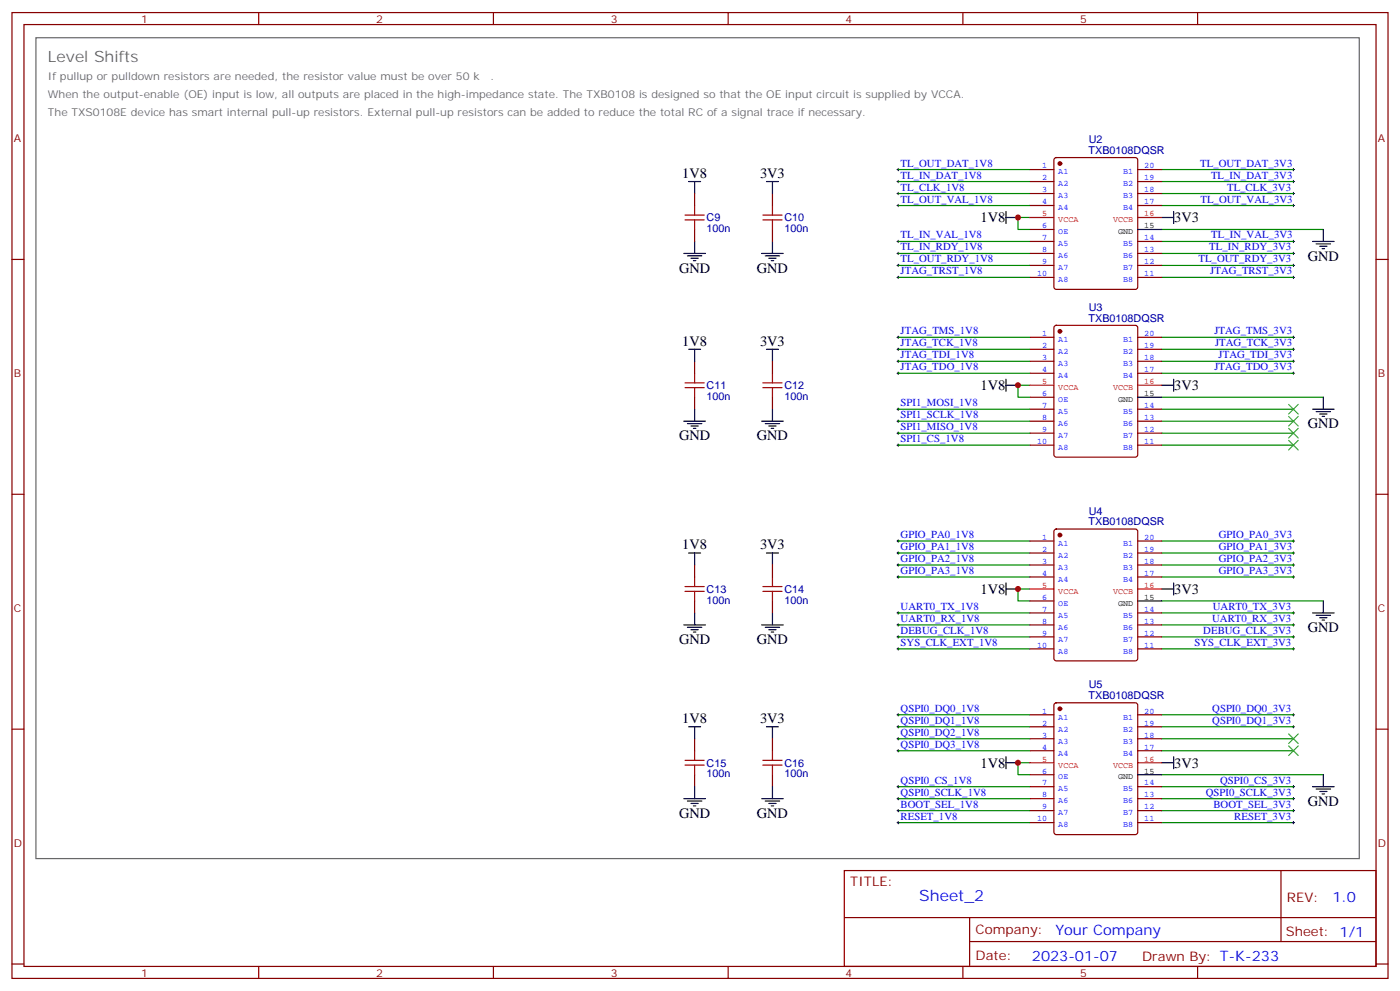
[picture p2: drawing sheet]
<svg xmlns="http://www.w3.org/2000/svg" width="412mm" height="292mm" viewBox="0 0 412 292" stroke-linecap="round" stroke-linejoin="round" font-family="sans-serif">
<g fill="none" stroke="#870000" stroke-width=".35">
<path d="M3.5 3.7h405.4v284.3h-405.4zM7.1 7.2h398.2v277.3h-398.2zM76.2 3.7v3.5M145.3 3.7v3.5M214.5 3.7v3.5M283.6 3.7v3.5M352.8 3.7v3.5M204.6 57v3.5M227.5 57v3.5M3.5 76.4h3.6M204.6 67.6v3.5M227.5 67.6v3.5"/>
<path d="M405.3 76.4h3.6M204.6 106.4v3.5M204.6 116.9v3.6M227.5 106.4v3.5M227.5 116.9v3.6M3.5 145.5h3.6M405.3 145.5h3.6M204.6 166.3v3.6M204.6 176.9v3.5M227.5 166.3v3.6M227.5 176.9v3.5M3.5 214.7h3.6"/>
<path d="M204.6 217.5v3.5M227.5 217.5v3.5M405.3 214.7h3.6M204.6 228.1v3.5M227.5 228.1v3.5M248.7 256.3h156.6v28.2h-156.6zM377.3 256.3v20.9M248.7 270.1h156.5M285.6 277.2h119.6M285.6 270.1v14.2M3.5 283.8h3.6M76.2 284.5v3.5"/>
<path d="M145.3 284.5v3.5M214.5 284.5v3.5M283.6 284.5v3.5M352.8 284.5v3.5M405.3 283.8h3.6"/>
</g>
<g fill="none" stroke="#008700" stroke-width=".35">
<path d="M264.6 57h38.8M264.6 53.4h38.8M264.6 49.9h38.8M342.2 57h38.8M342.2 53.4h38.8M342.2 49.9h38.8M264.6 78.1h38.8M264.6 74.6h38.8M264.6 71.1h38.8M264.6 60.5h38.8M303.4 64h-3.5v3.6h3.5M342.2 67.6h47.6"/>
<path d="M342.2 78.1h38.8M342.2 74.6h38.8M342.2 71.1h38.8M342.2 60.5h38.8M264.6 81.7h38.8M264.6 99.3h38.8M342.2 81.7h38.8M342.2 99.3h38.8M264.6 102.8h38.8M264.6 109.9h38.8M264.6 106.4h38.8M303.4 113.4h-3.5v3.5h3.5"/>
<path d="M342.2 116.9h47.6M342.2 102.8h38.8M342.2 109.9h38.8M342.2 106.4h38.8M264.6 124h38.8M264.6 120.5h38.8M264.6 131.1h38.8M264.6 127.5h38.8M342.2 124h38.8M342.2 120.5h38.8M342.2 131.1h38.8M342.2 127.5h38.8"/>
<path d="M264.6 159.3h38.8M342.2 159.3h38.8M264.6 166.3h38.8M264.6 169.9h38.8M264.6 162.8h38.8M303.4 173.4h-3.5v3.5h3.5M342.2 176.9h47.6M342.2 166.3h38.8M342.2 169.9h38.8M342.2 162.8h38.8M264.6 187.5h38.8M264.6 191h38.8"/>
<path d="M264.6 180.4h38.8M264.6 184h38.8M342.2 187.5h38.8M342.2 191h38.8M342.2 180.4h38.8M342.2 184h38.8M264.6 214h38.8M264.6 210.4h38.8M264.6 217.5h38.8M342.2 214h38.8M342.2 210.4h38.8M342.2 217.5h38.8"/>
<path d="M264.6 235.1h38.8M264.6 231.6h38.8M264.6 238.7h38.8M264.6 221h38.8M303.4 224.5h-3.5v3.6h3.5M342.2 228.1h47.6M342.2 235.1h38.8M342.2 231.6h38.8M342.2 238.7h38.8M342.2 221h38.8M264.6 242.2h38.8M342.2 242.2h38.8"/>
</g>
<path d="M10.6 11.1h389.8v241.7h-389.8z" fill="none" stroke="#666" stroke-width=".35"/>
<g fill="none" stroke="#000" stroke-width=".35">
<path d="M202.8 53.4h3.6M204.6 53.4v3.6M225.8 53.4h3.5M227.5 53.4v3.6M201.4 74.6h6.4M202.5 75.3h4.2M203.6 76h2.1M204.3 76.7h.7M204.6 71.1v3.5M224.4 74.6h6.3M225.4 75.3h4.3M226.5 76h2.1"/>
<path d="M227.2 76.7h.7M227.5 71.1v3.5M296.3 62.3v3.5M296.3 64h3.6M342.2 64h3.5M345.7 62.3v3.5M386.6 71.1h6.4M387.7 71.8h4.2M388.8 72.5h2.1M389.5 73.2h.7M389.8 67.6v3.5M202.8 102.8h3.6"/>
<path d="M204.6 102.8v3.6M225.8 102.8h3.5M227.5 102.8v3.6M296.3 111.7v3.5M296.3 113.4h3.6M342.2 113.4h3.5M345.7 111.7v3.5M389.8 116.9v3.6M201.4 124h6.4M202.5 124.7h4.2M203.6 125.4h2.1M204.3 126.1h.7"/>
<path d="M204.6 120.5v3.5M224.4 124h6.3M225.4 124.7h4.3M226.5 125.4h2.1M227.2 126.1h.7M227.5 120.5v3.5M386.6 120.5h6.4M387.7 121.2h4.2M388.8 121.9h2.1M389.5 122.6h.7M202.8 162.8h3.6M204.6 162.8v3.5"/>
<path d="M225.8 162.8h3.5M227.5 162.8v3.5M296.3 171.6v3.6M296.3 173.4h3.6M342.2 173.4h3.5M345.7 171.6v3.6M389.8 176.9v3.5M201.4 184h6.4M202.5 184.7h4.2M203.6 185.4h2.1M204.3 186.1h.7M204.6 180.4v3.6"/>
<path d="M224.4 184h6.3M225.4 184.7h4.3M226.5 185.4h2.1M227.2 186.1h.7M227.5 180.4v3.6M386.6 180.4h6.4M387.7 181.2h4.2M388.8 181.9h2.1M389.5 182.6h.7M202.8 214h3.6M204.6 214v3.5M225.8 214h3.5"/>
<path d="M227.5 214v3.5M201.4 235.1h6.4M202.5 235.8h4.2M203.6 236.5h2.1M204.3 237.2h.7M204.6 231.6v3.5M224.4 235.1h6.3M225.4 235.8h4.3M226.5 236.5h2.1M227.2 237.2h.7M227.5 231.6v3.5M296.3 224.5h3.6"/>
<path d="M296.3 222.8v3.5M342.2 224.5h3.5M345.7 222.8v3.5M386.6 231.6h6.4M387.7 232.3h4.2M388.8 233h2.1M389.5 233.7h.7M389.8 228.1v3.5"/>
</g>
<g fill="none" stroke="#a10000" stroke-width=".35">
<path d="M201.8 64.7h5.6M201.8 63.3h5.6M204.6 60.5v2.8M204.6 64.7v2.9M224.7 64.7h5.7M224.7 63.3h5.7M227.5 60.5v2.8M227.5 64.7v2.9M201.8 114.1h5.6M201.8 112.7h5.6M204.6 109.9v2.8M204.6 114.1v2.8"/>
<path d="M224.7 114.1h5.7M224.7 112.7h5.7M227.5 109.9v2.8M227.5 114.1v2.8M201.8 174.1h5.6M201.8 172.7h5.6M204.6 169.9v2.8M204.6 174.1v2.8M224.7 174.1h5.7M224.7 172.7h5.7M227.5 169.9v2.8M227.5 174.1v2.8"/>
<path d="M201.8 225.2h5.6M201.8 223.8h5.6M204.6 221v2.8M204.6 225.2v2.9M224.7 225.2h5.7M224.7 223.8h5.7M227.5 221v2.8M227.5 225.2v2.9"/>
</g>
<g fill="none" stroke="#000" stroke-width=".29">
<path d="M264.2 49.9h.7M264.2 53.4h.7M264.2 57h.7M264.6 49.6v.7M264.6 53.1v.7M264.6 56.6v.7M380.6 49.9h.8M380.6 53.4h.8M380.6 57h.8M381 49.6v.7M381 53.1v.7M381 56.6v.7"/>
<path d="M264.2 60.5h.7M264.2 71.1h.7M264.2 74.6h.7M264.2 78.1h.7M264.6 60.1v.8M264.6 70.7v.7M264.6 74.3v.7M264.6 77.8v.7M380.6 60.5h.8M380.6 71.1h.8M380.6 74.6h.8M380.6 78.1h.8"/>
<path d="M381 60.1v.8M381 70.7v.7M381 74.3v.7M381 77.8v.7M264.2 99.3h.7M264.2 81.7h.7M264.6 81.3v.7M264.6 99v.7M380.6 99.3h.8M380.6 81.7h.8M381 81.3v.7M381 99v.7"/>
<path d="M264.2 102.8h.7M264.2 106.4h.7M264.2 109.9h.7M264.6 102.5v.7M264.6 106v.7M264.6 109.5v.7M380.6 102.8h.8M380.6 106.4h.8M380.6 109.9h.8M381 102.5v.7M381 106v.7M381 109.5v.7"/>
<path d="M264.2 120.5h.7M264.2 124h.7M264.2 127.5h.7M264.2 131.1h.7M264.6 120.1v.7M264.6 123.6v.8M264.6 127.2v.7M264.6 130.7v.7M264.2 159.3h.7M264.6 158.9v.7M380.6 159.3h.8M381 158.9v.7"/>
<path d="M264.2 169.9h.7M264.2 166.3h.7M264.2 162.8h.7M264.6 162.5v.7M264.6 166v.7M264.6 169.5v.7M380.6 169.9h.8M380.6 166.3h.8M380.6 162.8h.8M381 162.5v.7M381 166v.7M381 169.5v.7"/>
<path d="M264.2 184h.7M264.2 180.4h.7M264.2 191h.7M264.2 187.5h.7M264.6 180.1v.7M264.6 183.6v.7M264.6 187.1v.8M264.6 190.7v.7M380.6 184h.8M380.6 180.4h.8M380.6 191h.8M380.6 187.5h.8"/>
<path d="M381 180.1v.7M381 183.6v.7M381 187.1v.8M381 190.7v.7M264.2 210.4h.7M264.2 214h.7M264.2 217.5h.7M264.6 210.1v.7M264.6 213.6v.7M264.6 217.1v.7M380.6 210.4h.8M380.6 214h.8"/>
<path d="M381 210.1v.7M381 213.6v.7M264.2 231.6h.7M264.2 235.1h.7M264.2 221h.7M264.2 238.7h.7M264.6 220.7v.7M264.6 231.2v.8M264.6 234.8v.7M264.6 238.3v.7M380.6 231.6h.8M380.6 235.1h.8"/>
<path d="M380.6 238.7h.8M381 231.2v.8M381 234.8v.7M381 238.3v.7M264.2 242.2h.7M264.6 241.8v.7M380.6 242.2h.8M381 241.8v.7"/>
</g>
<path d="M379.6 119.1l2.8 2.8M382.4 119.1l-2.8 2.8M379.6 122.6l2.8 2.8M379.6 126.1l2.8 2.8M379.6 129.6l2.8 2.9M382.4 122.6l-2.8 2.8M382.4 126.1l-2.8 2.8M382.4 129.6l-2.8 2.9M379.6 216.1l2.8 2.8M379.6 219.6l2.8 2.8M382.4 216.1l-2.8 2.8M382.4 219.6l-2.8 2.8" fill="none" stroke="#3c3" stroke-width=".35"/>
<g fill="#c00">
<circle cx="299.9" cy="224.5" r=".88"/>
<circle cx="299.9" cy="173.4" r=".88"/>
<circle cx="299.9" cy="113.4" r=".88"/>
<circle cx="299.9" cy="64" r=".88"/>
</g>
<g fill="none" stroke="#870000" stroke-width=".35">
<path d="M303.4 57h7M303.4 53.4h7M303.4 49.9h7M310.7 46.6l.4-.2h23.3l.7 .4v37.7l-.4 .6-23.6 .1-.6-.5-.1-37.6zM335.1 57h7.1M335.1 53.4h7.1M335.1 49.9h7.1M303.4 78.1h7M303.4 74.6h7M303.4 71.1h7M303.4 67.6h7M303.4 60.5h7"/>
<path d="M335.1 78.1h7.1M335.1 74.6h7.1M335.1 71.1h7.1M335.1 60.5h7.1M303.4 81.7h7M303.4 99.3h7M310.7 96l.4-.2h23.3l.7 .4v37.7l-.4 .6-23.6 .1-.6-.5-.1-37.6zM335.1 81.7h7.1M335.1 99.3h7.1M303.4 116.9h7M303.4 109.9h7M303.4 106.4h7"/>
<path d="M303.4 102.8h7M335.1 109.9h7.1M335.1 106.4h7.1M335.1 102.8h7.1M303.4 131.1h7M303.4 127.5h7M303.4 124h7M303.4 120.5h7M335.1 131.1h7.1M335.1 127.5h7.1M335.1 124h7.1M335.1 120.5h7.1"/>
<path d="M303.4 159.3h7M310.7 156l.4-.2h23.3l.7 .4v37.7l-.4 .6-23.6 .1-.6-.5-.1-37.6zM335.1 159.3h7.1M303.4 176.9h7M303.4 169.9h7M303.4 166.3h7M303.4 162.8h7M335.1 169.9h7.1M335.1 166.3h7.1M335.1 162.8h7.1M303.4 191h7M303.4 187.5h7"/>
<path d="M303.4 184h7M303.4 180.4h7M335.1 191h7.1M335.1 187.5h7.1M335.1 184h7.1M335.1 180.4h7.1M303.4 217.5h7M303.4 214h7M303.4 210.4h7M310.7 207.1l.4-.2h23.3l.7 .4v37.7l-.4 .7h-23.6l-.6-.5-.1-37.6zM335.1 217.5h7.1M335.1 214h7.1"/>
<path d="M335.1 210.4h7.1M303.4 238.7h7M303.4 235.1h7M303.4 231.6h7M303.4 228.1h7M303.4 221h7M335.1 238.7h7.1M335.1 235.1h7.1M335.1 231.6h7.1M335.1 221h7.1M303.4 242.2h7M335.1 242.2h7.1"/>
</g>
<g fill="#870000" stroke="#870000" stroke-width=".35">
<circle cx="312.2" cy="48.2" r=".53"/>
<circle cx="312.2" cy="97.5" r=".53"/>
<circle cx="312.2" cy="157.5" r=".53"/>
<circle cx="312.2" cy="208.7" r=".53"/>
</g>
<path d="M303.4 64h7M335.1 64h7.1M303.4 113.4h7M335.1 113.4h7.1M303.4 173.4h7M335.1 173.4h7.1M303.4 224.5h7M335.1 224.5h7.1" fill="none" stroke="#f00" stroke-width=".35"/>
<path d="M335.1 67.6h7.1M335.1 116.9h7.1M335.1 176.9h7.1M335.1 228.1h7.1" fill="none" stroke="#000" stroke-width=".35"/>
<text font-size="4.6" fill="#666" x="14.1" y="18.2">Level Shifts</text>
<text font-size="4.6" fill="#00f" x="270.8" y="265.3">Sheet_2</text>
<g font-size="4.2">
<text x="201" y="52.3">1V8</text>
<text x="223.9" y="52.3">3V3</text>
<text x="288.9" y="65.5">1V8</text>
<text x="345.9" y="65.5">3V3</text>
<text x="385.2" y="76.7">GND</text>
<text x="200" y="80.3">GND</text>
<text x="223" y="80.3">GND</text>
<text x="201" y="101.7">1V8</text>
<text x="223.9" y="101.7">3V3</text>
<text x="288.9" y="114.9">1V8</text>
<text x="345.9" y="114.9">3V3</text>
<text x="200" y="129.6">GND</text>
<text x="223" y="129.6">GND</text>
<text x="385.2" y="126.1">GND</text>
<text x="201" y="161.7">1V8</text>
<text x="223.9" y="161.7">3V3</text>
<text x="288.9" y="174.8">1V8</text>
<text x="345.9" y="174.8">3V3</text>
<text x="200" y="189.6">GND</text>
<text x="223" y="189.6">GND</text>
<text x="385.2" y="186.1">GND</text>
<text x="201" y="212.9">1V8</text>
<text x="223.9" y="212.9">3V3</text>
<text x="288.9" y="226">1V8</text>
<text x="345.9" y="226">3V3</text>
<text x="385.2" y="237.2">GND</text>
<text x="200" y="240.8">GND</text>
<text x="223" y="240.8">GND</text>
</g>
<g font-size="4.2" fill="#00f">
<text x="392.5" y="265.6">1.0</text>
<text x="310.9" y="275.1">Your Company</text>
<text x="304" y="282.9">2023-01-07</text>
</g>
<g font-size="3.9" fill="#800">
<text x="250.5" y="260.9">TITLE:</text>
<text x="379.1" y="265.6">REV:</text>
<text x="287.4" y="275.1">Company:</text>
<text x="378.7" y="275.7">Sheet: 1/1</text>
<text x="287.4" y="282.8">Date:</text>
<text x="336.4" y="282.8">Drawn By: T-K-233</text>
</g>
<g font-size="3.2" fill="#800">
<text x="41.6" y="6.7">1</text>
<text x="110.8" y="6.7">2</text>
<text x="179.9" y="6.7">3</text>
<text x="249.1" y="6.7">4</text>
<text x="318.2" y="6.7">5</text>
<text x="4.1" y="41.8">A</text>
<text x="405.9" y="41.8">A</text>
<text x="4.1" y="110.9">B</text>
<text x="405.9" y="110.9">B</text>
<text x="4.1" y="180.1">C</text>
<text x="405.9" y="180.1">C</text>
<text x="4.1" y="249.2">D</text>
<text x="405.9" y="249.2">D</text>
<text x="41.6" y="287.5">1</text>
<text x="110.8" y="287.5">2</text>
<text x="179.9" y="287.5">3</text>
<text x="249.1" y="287.5">4</text>
<text x="318.2" y="287.5">5</text>
</g>
<g font-size="3.2" fill="#666">
<text x="14.1" y="23.5">If pullup or pulldown resistors are needed, the resistor value must be over 50 k</text>
<text x="144.5" y="23.5">.</text>
<text x="14.1" y="28.8">When the output-enable (OE) input is low, all outputs are placed in the high-impedance state. The TXB0108 is designed so that the OE input circuit is supplied by VCCA.</text>
<text x="14.1" y="34">The TXS0108E device has smart internal pull-up resistors. External pull-up resistors can be added to reduce the total RC of a signal trace if necessary.</text>
</g>
<g font-size="3.2" fill="#000080">
<text x="320.7" y="45.3">TXB0108DQSR</text>
<text x="320.7" y="42.2">U2</text>
<text x="208.1" y="65.2">C9</text>
<text x="231.1" y="65.2">C10</text>
<text x="208.1" y="68.3">100n</text>
<text x="231.1" y="68.3">100n</text>
<text x="320.7" y="94.7">TXB0108DQSR</text>
<text x="320.7" y="91.5">U3</text>
<text x="208.1" y="117.7">100n</text>
<text x="208.1" y="114.6">C11</text>
<text x="231.1" y="117.7">100n</text>
<text x="231.1" y="114.6">C12</text>
<text x="320.7" y="154.7">TXB0108DQSR</text>
<text x="320.7" y="151.5">U4</text>
<text x="208.1" y="177.7">100n</text>
<text x="208.1" y="174.6">C13</text>
<text x="231.1" y="177.7">100n</text>
<text x="231.1" y="174.6">C14</text>
<text x="320.7" y="202.7">U5</text>
<text x="320.7" y="205.8">TXB0108DQSR</text>
<text x="208.1" y="225.7">C15</text>
<text x="231.1" y="225.7">C16</text>
<text x="208.1" y="228.8">100n</text>
<text x="231.1" y="228.8">100n</text>
</g>
<g font-size="3.2" fill="#00f">
<text x="265.3" y="52.6">TL_IN_DAT_1V8</text>
<text x="265.3" y="49">TL_OUT_DAT_1V8</text>
<text x="353.6" y="49">TL_OUT_DAT_3V3</text>
<text x="356.7" y="52.6">TL_IN_DAT_3V3</text>
<text x="265.3" y="56.1">TL_CLK_1V8</text>
<text x="265.3" y="59.6">TL_OUT_VAL_1V8</text>
<text x="353.6" y="59.6">TL_OUT_VAL_3V3</text>
<text x="361.5" y="56.1">TL_CLK_3V3</text>
<text x="265.3" y="70.2">TL_IN_VAL_1V8</text>
<text x="356.8" y="70.2">TL_IN_VAL_3V3</text>
<text x="265.3" y="77.3">TL_OUT_RDY_1V8</text>
<text x="265.3" y="73.7">TL_IN_RDY_1V8</text>
<text x="353" y="77.3">TL_OUT_RDY_3V3</text>
<text x="356.2" y="73.7">TL_IN_RDY_3V3</text>
<text x="265.3" y="80.8">JTAG_TRST_1V8</text>
<text x="356.5" y="80.8">JTAG_TRST_3V3</text>
<text x="265.3" y="101.9">JTAG_TCK_1V8</text>
<text x="265.3" y="98.4">JTAG_TMS_1V8</text>
<text x="357.7" y="98.4">JTAG_TMS_3V3</text>
<text x="357.9" y="101.9">JTAG_TCK_3V3</text>
<text x="265.3" y="105.5">JTAG_TDI_1V8</text>
<text x="359" y="105.5">JTAG_TDI_3V3</text>
<text x="265.3" y="109">JTAG_TDO_1V8</text>
<text x="357.7" y="109">JTAG_TDO_3V3</text>
<text x="265.3" y="119.6">SPI1_MOSI_1V8</text>
<text x="265.3" y="123.1">SPI1_SCLK_1V8</text>
<text x="265.3" y="126.7">SPI1_MISO_1V8</text>
<text x="265.3" y="130.2">SPI1_CS_1V8</text>
<text x="265.3" y="158.4">GPIO_PA0_1V8</text>
<text x="265.3" y="161.9">GPIO_PA1_1V8</text>
<text x="359" y="161.9">GPIO_PA1_3V3</text>
<text x="359" y="158.4">GPIO_PA0_3V3</text>
<text x="265.3" y="165.5">GPIO_PA2_1V8</text>
<text x="359" y="165.5">GPIO_PA2_3V3</text>
<text x="265.3" y="169">GPIO_PA3_1V8</text>
<text x="359" y="169">GPIO_PA3_3V3</text>
<text x="265.3" y="179.6">UART0_TX_1V8</text>
<text x="357.2" y="179.6">UART0_TX_3V3</text>
<text x="265.3" y="183.1">UART0_RX_1V8</text>
<text x="357.1" y="183.1">UART0_RX_3V3</text>
<text x="265.3" y="186.6">DEBUG_CLK_1V8</text>
<text x="265.3" y="190.1">SYS_CLK_EXT_1V8</text>
<text x="351.8" y="190.1">SYS_CLK_EXT_3V3</text>
<text x="354.5" y="186.6">DEBUG_CLK_3V3</text>
<text x="265.3" y="209.6">QSPI0_DQ0_1V8</text>
<text x="357.1" y="209.6">QSPI0_DQ0_3V3</text>
<text x="265.3" y="213.1">QSPI0_DQ1_1V8</text>
<text x="357.1" y="213.1">QSPI0_DQ1_3V3</text>
<text x="265.3" y="216.6">QSPI0_DQ2_1V8</text>
<text x="265.3" y="220.1">QSPI0_DQ3_1V8</text>
<text x="265.3" y="230.7">QSPI0_CS_1V8</text>
<text x="359.4" y="230.7">QSPI0_CS_3V3</text>
<text x="265.3" y="237.8">BOOT_SEL_1V8</text>
<text x="265.3" y="234.2">QSPI0_SCLK_1V8</text>
<text x="355.2" y="234.2">QSPI0_SCLK_3V3</text>
<text x="357.4" y="237.8">BOOT_SEL_3V3</text>
<text x="265.3" y="241.3">RESET_1V8</text>
<text x="363.6" y="241.3">RESET_3V3</text>
</g>
<g font-size="2.5" fill="#00f">
<text x="307" y="53.1">2</text>
<text x="307" y="49.6">1</text>
<text x="311.7" y="51.3">A1</text>
<text x="330.9" y="51.3">B1</text>
<text x="337.1" y="49.6">20</text>
<text x="337.1" y="53.1">19</text>
<text x="307" y="56.6">3</text>
<text x="311.7" y="58.4">A3</text>
<text x="311.7" y="54.9">A2</text>
<text x="330.9" y="54.9">B2</text>
<text x="330.9" y="58.4">B3</text>
<text x="337.1" y="56.6">18</text>
<text x="307" y="60.1">4</text>
<text x="311.7" y="61.9">A4</text>
<text x="330.9" y="61.9">B4</text>
<text x="337.1" y="60.1">17</text>
<text x="307" y="70.7">7</text>
<text x="307" y="67.2">6</text>
<text x="311.7" y="69">OE</text>
<text x="337.1" y="70.7">14</text>
<text x="307" y="77.8">9</text>
<text x="307" y="74.3">8</text>
<text x="311.7" y="76">A6</text>
<text x="311.7" y="72.5">A5</text>
<text x="330.9" y="72.5">B5</text>
<text x="330.9" y="76">B6</text>
<text x="337.1" y="74.3">13</text>
<text x="337.1" y="77.8">12</text>
<text x="305.5" y="81.3">10</text>
<text x="311.7" y="83.1">A8</text>
<text x="311.7" y="79.6">A7</text>
<text x="330.9" y="79.6">B7</text>
<text x="330.9" y="83.1">B8</text>
<text x="337.1" y="81.3">11</text>
<text x="307" y="99">1</text>
<text x="311.7" y="100.7">A1</text>
<text x="330.9" y="100.7">B1</text>
<text x="337.1" y="99">20</text>
<text x="307" y="106">3</text>
<text x="307" y="102.5">2</text>
<text x="311.7" y="107.8">A3</text>
<text x="311.7" y="104.2">A2</text>
<text x="330.9" y="104.2">B2</text>
<text x="330.9" y="107.8">B3</text>
<text x="337.1" y="102.5">19</text>
<text x="337.1" y="106">18</text>
<text x="307" y="109.5">4</text>
<text x="311.7" y="111.3">A4</text>
<text x="330.9" y="111.3">B4</text>
<text x="337.1" y="109.5">17</text>
<text x="307" y="116.6">6</text>
<text x="311.7" y="118.4">OE</text>
<text x="307" y="123.6">8</text>
<text x="307" y="120.1">7</text>
<text x="311.7" y="125.4">A6</text>
<text x="311.7" y="121.9">A5</text>
<text x="330.9" y="121.9">B5</text>
<text x="330.9" y="125.4">B6</text>
<text x="337.1" y="120.1">14</text>
<text x="337.1" y="123.6">13</text>
<text x="305.5" y="130.7">10</text>
<text x="307" y="127.2">9</text>
<text x="311.7" y="128.9">A7</text>
<text x="330.9" y="128.9">B7</text>
<text x="337.1" y="127.2">12</text>
<text x="337.1" y="130.7">11</text>
<text x="311.7" y="132.5">A8</text>
<text x="330.9" y="132.5">B8</text>
<text x="307" y="158.9">1</text>
<text x="311.7" y="160.7">A1</text>
<text x="330.9" y="160.7">B1</text>
<text x="337.1" y="158.9">20</text>
<text x="307" y="166">3</text>
<text x="307" y="162.5">2</text>
<text x="311.7" y="167.7">A3</text>
<text x="311.7" y="164.2">A2</text>
<text x="330.9" y="164.2">B2</text>
<text x="330.9" y="167.7">B3</text>
<text x="337.1" y="162.5">19</text>
<text x="337.1" y="166">18</text>
<text x="307" y="169.5">4</text>
<text x="311.7" y="171.3">A4</text>
<text x="330.9" y="171.3">B4</text>
<text x="337.1" y="169.5">17</text>
<text x="307" y="176.6">6</text>
<text x="311.7" y="178.3">OE</text>
<text x="307" y="183.6">8</text>
<text x="307" y="180.1">7</text>
<text x="311.7" y="185.4">A6</text>
<text x="311.7" y="181.9">A5</text>
<text x="330.9" y="181.9">B5</text>
<text x="330.9" y="185.4">B6</text>
<text x="337.1" y="180.1">14</text>
<text x="337.1" y="183.6">13</text>
<text x="305.5" y="190.7">10</text>
<text x="307" y="187.1">9</text>
<text x="311.7" y="188.9">A7</text>
<text x="330.9" y="188.9">B7</text>
<text x="337.1" y="187.1">12</text>
<text x="337.1" y="190.7">11</text>
<text x="311.7" y="192.4">A8</text>
<text x="330.9" y="192.4">B8</text>
<text x="307" y="213.6">2</text>
<text x="307" y="210.1">1</text>
<text x="311.7" y="215.4">A2</text>
<text x="311.7" y="211.8">A1</text>
<text x="330.9" y="211.8">B1</text>
<text x="330.9" y="215.4">B2</text>
<text x="337.1" y="210.1">20</text>
<text x="337.1" y="213.6">19</text>
<text x="307" y="220.7">4</text>
<text x="307" y="217.1">3</text>
<text x="311.7" y="218.9">A3</text>
<text x="330.9" y="218.9">B3</text>
<text x="337.1" y="217.1">18</text>
<text x="337.1" y="220.7">17</text>
<text x="307" y="227.7">6</text>
<text x="311.7" y="222.4">A4</text>
<text x="330.9" y="222.4">B4</text>
<text x="307" y="231.2">7</text>
<text x="311.7" y="233">A5</text>
<text x="311.7" y="229.5">OE</text>
<text x="330.9" y="233">B5</text>
<text x="337.1" y="231.2">14</text>
<text x="307" y="238.3">9</text>
<text x="307" y="234.8">8</text>
<text x="311.7" y="236.5">A6</text>
<text x="330.9" y="236.5">B6</text>
<text x="337.1" y="234.8">13</text>
<text x="337.1" y="238.3">12</text>
<text x="305.5" y="241.8">10</text>
<text x="311.7" y="243.6">A8</text>
<text x="311.7" y="240.1">A7</text>
<text x="330.9" y="240.1">B7</text>
<text x="330.9" y="243.6">B8</text>
<text x="337.1" y="241.8">11</text>
</g>
<g font-size="2.5" fill="#f00">
<text x="307" y="63.7">5</text>
<text x="311.7" y="65.4">VCCA</text>
<text x="327.9" y="65.4">VCCB</text>
<text x="337.1" y="63.7">16</text>
<text x="307" y="113.1">5</text>
<text x="337.1" y="113.1">16</text>
<text x="311.7" y="114.8">VCCA</text>
<text x="327.9" y="114.8">VCCB</text>
<text x="307" y="173">5</text>
<text x="337.1" y="173">16</text>
<text x="311.7" y="174.8">VCCA</text>
<text x="327.9" y="174.8">VCCB</text>
<text x="307" y="224.2">5</text>
<text x="311.7" y="226">VCCA</text>
<text x="327.9" y="226">VCCB</text>
<text x="337.1" y="224.2">16</text>
</g>
<g font-size="2.5">
<text x="329.4" y="69">GND</text>
<text x="337.1" y="67.2">15</text>
<text x="329.4" y="118.4">GND</text>
<text x="337.1" y="116.6">15</text>
<text x="329.4" y="178.3">GND</text>
<text x="337.1" y="176.6">15</text>
<text x="337.1" y="227.7">15</text>
<text x="329.4" y="229.5">GND</text>
</g>
</svg>
